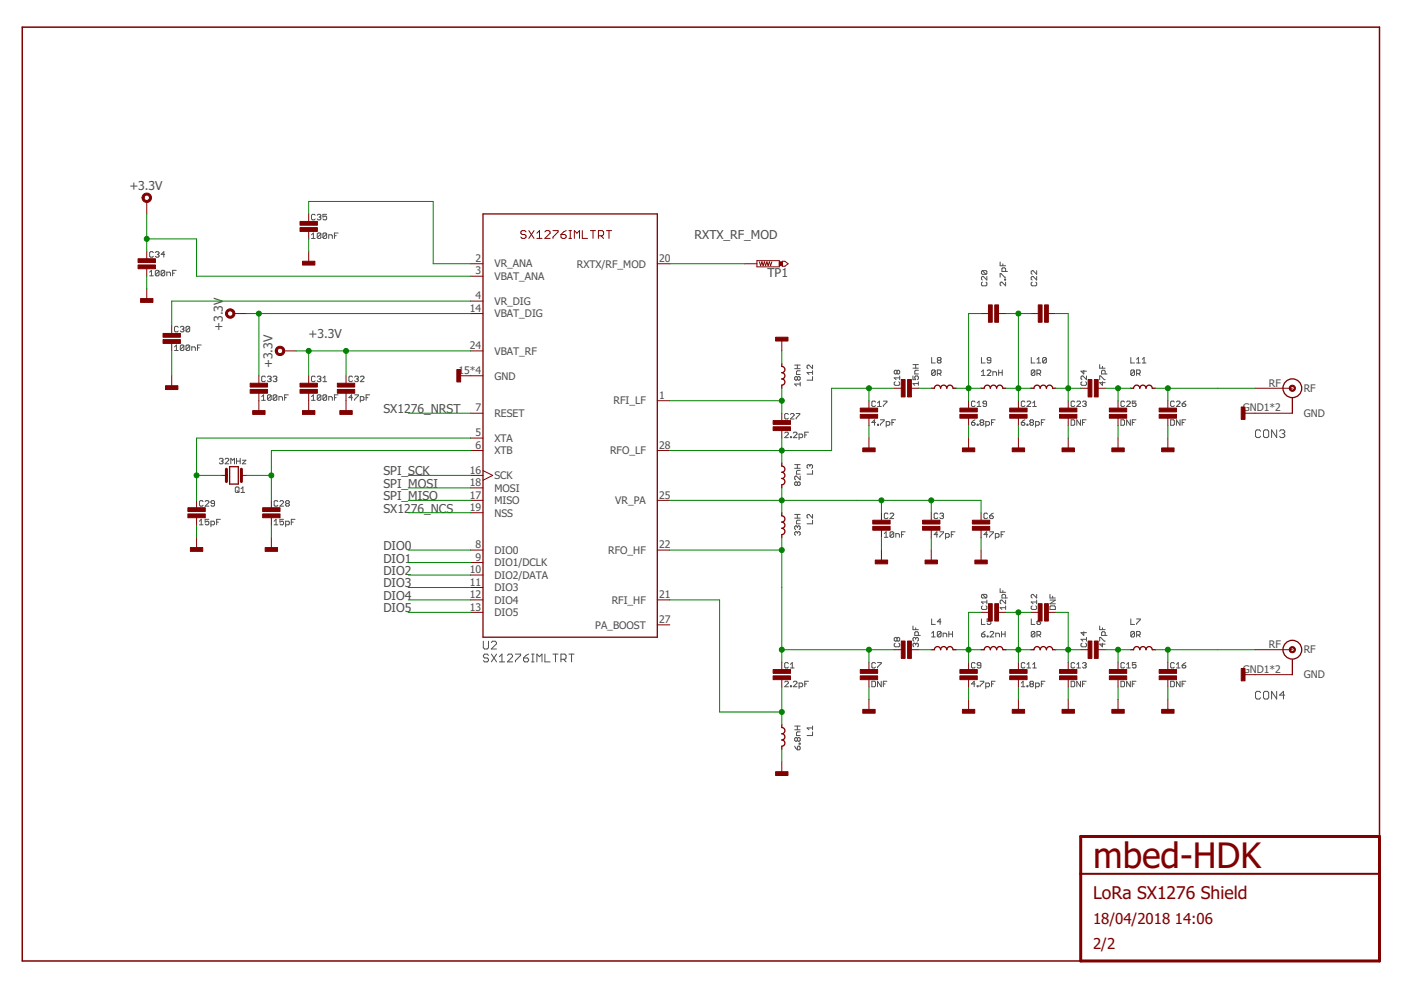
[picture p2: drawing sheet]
<svg xmlns="http://www.w3.org/2000/svg" width="297mm" height="210mm" viewBox="0 0 297 210" stroke-linecap="round" stroke-linejoin="round" font-family="sans-serif">
<g fill="none" stroke="#505050" stroke-width=".21">
<path d="M31.7 57.7l.4-.4v1.2M31.7 58.5h.8M32.5 53.6l-.2-.2h-.4l-.2 .2v.7l.2 .2h.4l.2-.2M32.9 53.6l.2-.2h.4l.2 .2-.2 .3M33.3 53.9h.2M33.5 53.9l.2 .2-.2 .4h-.4l-.2-.2M33.7 57.5v.8l-.2 .2h-.4l-.2-.2M33.7 57.5l-.2-.2h-.4l-.2 .2v.8M33.7 57.5l-.8 .8M34.9 57.5v.8l-.2 .2h-.3l-.2-.2M34.9 57.5l-.2-.2h-.3l-.2 .2v.8M34.9 57.5l-.7 .8"/>
<path d="M34.9 53.9h-.7l.5-.5v1.1M35.4 58.5v-.8h.6l.2 .2v.6M36.6 57.9h.4M37.4 57.3h-.8v1.2M66 49.8l.4-.4v1.2M66 50.6h.8M66.8 45.6l-.2-.2h-.3l-.3 .2v.8l.3 .2h.3l.2-.2M67.3 45.6l.2-.2h.3l.2 .2-.2 .4M67.6 46h.2M67.8 46l.2 .2-.2 .4h-.3l-.2-.2M68 49.6l-.2-.2h-.3l-.2 .2v.8M68 49.6v.8l-.2 .2h-.3l-.2-.2"/>
<path d="M68 49.6l-.7 .8M69.3 45.4h-.8v.6l.4-.2 .4 .2v.4l-.2 .2h-.4l-.2-.2M69.3 49.6l-.2-.2h-.4l-.2 .2v.8M69.3 49.6v.8l-.2 .2h-.4l-.2-.2M69.3 49.6l-.8 .8M69.7 50.6v-.8h.6l.2 .2v.6M70.9 50h.4M71.7 49.4h-.8v1.2M208.3 57.4h.7l.2 .2v.4l-.2 .2M208.3 59.8l-.2 .2v.4l.2 .2h.7l.2-.2v-.4l-.2-.2M208.3 57.4l-.2 .2v.4l.2 .2h.7M208.3 57.4l.7 .8"/>
<path d="M209.2 58.6v.8l-.7-.8-.4 .2v.4l.2 .2M212 55.6v.7h1.2M212 58.8v-.8h.2l.8 .8h.2M212.6 55.9v.4M213 59.2h.2v.2h-.2zM213.2 57.6v-.6l-.2-.2h-.4l-.2 .2v.6h1.2M213.2 59.8v.8l-.8-.8-.4 .2v.4l.2 .2M218.8 59.8l-.2 .2v.4l.2 .2h.8l.2-.2v-.4l-.2-.2M219.8 57.4v.8l-.8-.8-.4 .2v.4l.2 .2M219.8 58.6v.8l-.8-.8-.4 .2v.4l.2 .2M37 73.6l.4-.4v1.1M37 74.3h.8"/>
<path d="M37.8 69.4l-.2-.2h-.4l-.2 .2v.8l.2 .2h.4l.2-.2M38.2 69.4l.2-.2h.4l.2 .2-.2 .4M38.6 69.8h.2M38.8 69.8l.2 .2-.2 .4h-.4l-.2-.2M39 73.3v.8l-.2 .2h-.4l-.2-.2M39 73.3l-.2-.1h-.4l-.2 .1v.8M39 73.3l-.8 .8M40.2 73.3v.8l-.2 .2h-.4l-.2-.2M40.2 73.3l-.2-.1h-.4l-.2 .1v.8M40.2 69.4l-.2-.2h-.4l-.2 .2v.8M40.2 69.4v.8l-.2 .2h-.4l-.2-.2M40.2 73.3l-.8 .8"/>
<path d="M40.2 69.4l-.8 .8M40.7 74.3v-.7h.5l.2 .1v.6M41.9 73.7h.3M42.7 73.2h-.8v1.1M56.3 79.9l-.2-.1h-.4l-.2 .1v.8l.2 .2h.4l.2-.2M56.7 79.9l.2-.1h.4l.2 .1-.2 .4M57.9 79.9l.2-.1h.4l.2 .1-.2 .4M66.8 79.9l-.2-.1h-.3l-.3 .1v.8l.3 .2h.3l.2-.2M67.3 79.9l.2-.1h.3l.2 .1-.2 .4M74.7 79.9l-.2-.1h-.3l-.2 .1v.8l.2 .2h.3l.2-.2M75.2 79.9l.2-.1h.4l.2 .1-.2 .4M76.4 79.9l.2-.1h.4l.2 .1v.2l-.8 .8h.8"/>
<path d="M168.5 78.2h1.2M168.5 77.4h1.2M169.1 77.4v.8M169.7 78.6h-.6l-.2 .2v.6h.8M172.3 79.8v.8h-1.2M172.3 77.4v.8l-.8-.8-.4 .2v.4l.2 .2M172.3 78.6v.8M172.3 79h-1.2l.4 .4M190.2 78.7l-.2-.2-.4 .2v.4l.2 .2 .4-.2M190.2 78.7l.2-.2 .4 .2v.4l-.2 .2-.4-.2M190.2 78.7v.4M190.8 79.7v.8"/>
<path d="M193.6 79.7v.8h.5l-.1-.4 .1-.4h.4l.2 .2v.4l-.2 .2M193.6 78.1h1.1M193.6 77.3h1.1M194.1 77.3v.8M194.7 78.5h-.6l-.1 .2v.6h.7M197.5 75.8v1.2h.8M198.3 78.6l-.2-.2h-.4l-.2 .2v.8M198.3 78.6v.8l-.2 .2h-.4l-.2-.2M198.3 78.6l-.8 .8M198.7 79.2h.6l.2-.2v-.4l-.2-.2h-.6v1.2M198.9 76.4l-.2-.2 .2-.4h.4l.2 .2-.2 .4M198.9 76.4l-.2 .2 .2 .4h.4l.2-.2-.2-.4"/>
<path d="M198.9 76.4h.4M199.1 79.2l.4 .4M208.1 75.8v1.2h.8M208.1 79.6h.8M208.1 78.8l.4-.4v1.2M209.3 78.6l.2-.2h.4l.2 .2v.2l-.8 .8h.8M210.1 76.4h-.6l-.2-.2 .2-.4h.4l.2 .2v.8l-.2 .2h-.4l-.2-.2M210.5 79.6v-.8h.6l.2 .2v.6M211.7 78.4v1.2M211.7 79h.8M212.5 78.4v1.2M218.7 75.8v1.2h.7"/>
<path d="M219.4 78.6l-.2-.2h-.4l-.1 .2v.8M219.4 78.6v.8l-.2 .2h-.4l-.1-.2M219.4 78.6l-.7 .8M219.9 79.2h.5l.2-.2v-.4l-.2-.2h-.5v1.2M219.9 77h.7M219.9 76.2l.3-.4v1.2M220.2 79.2l.4 .4M221.8 76v.8l-.1 .2h-.4l-.2-.2M221.8 76l-.1-.2h-.4l-.2 .2v.8M221.8 76l-.7 .8M229.8 78.5v.8l-.6-.6h1.2M230.4 79.7v.8l-.8-.8-.4 .2v.4l.2 .2"/>
<path d="M233.2 77.3v.8h1.1M233.7 77.7v.4M234.3 79.3v-.6l-.2-.2h-.4l-.1 .2v.6h1.1M239.8 75.8v1.2h.7M240.5 78.6l-.2-.2h-.4l-.1 .2v.8M240.5 78.6v.8l-.2 .2h-.4l-.1-.2M240.5 78.6l-.7 .8M241 79.2h.6l.1-.2v-.4l-.1-.2h-.6v1.2M241 77h.7M241 76.2l.4-.4v1.2M241.4 79.2l.3 .4M242.2 76.2l.4-.4v1.2"/>
<path d="M242.2 77h.8M46.5 97.4l.2-.2h.4l.2 .2-.2 .4M46.9 97.8h.2M47.1 97.8l.2 .2-.2 .3h-.4l-.2-.2M47.7 97.4l.2-.2h.4l.2 .2v.2l-.8 .7h.8M48.9 98.3v-1.1l.4 .4 .4-.4v1.1M50.1 97.8h.8M50.1 97.2v1.1M50.9 97.2v1.1M51.4 97.6h.7l-.7 .7h.7M55.5 84.9h.8M55.5 84.1l.4-.4v1.2"/>
<path d="M57.1 80.3h.2M57.3 80.3l.2 .2-.2 .4h-.4l-.2-.2M57.5 83.9v.8l-.2 .2h-.4l-.2-.2M57.5 83.9l-.2-.2h-.4l-.2 .2v.8M57.5 83.9l-.8 .8M58.3 80.3h.2M58.5 80.3l.2 .2-.2 .4h-.4l-.2-.2M58.7 83.9v.8l-.2 .2h-.4l-.2-.2M58.7 83.9l-.2-.2h-.4l-.2 .2v.8M58.7 83.9l-.8 .8M59.1 84.9v-.8h.6l.2 .2v.6M60.3 84.3h.4"/>
<path d="M61.1 83.7h-.8v1.2M66 84.1l.4-.4v1.2M66 84.9h.8M67.6 80.3h.2M67.8 80.3l.2 .2-.2 .4h-.3l-.2-.2M68 83.9v.8l-.2 .2h-.3l-.2-.2M68 83.9l-.2-.2h-.3l-.2 .2v.8M68 83.9l-.7 .8M68.5 80.9h.8M68.5 80.1l.4-.3v1.1M69.3 83.9v.8l-.2 .2h-.4l-.2-.2M69.3 83.9l-.2-.2h-.4l-.2 .2v.8"/>
<path d="M69.3 83.9l-.8 .8M69.7 84.9v-.8h.6l.2 .2v.6M70.9 84.3h.4M71.7 83.7h-.8v1.2M74.7 84.3h-.7l.5-.6v1.2M75.2 83.7h.8v.2l-.8 .8v.2M75.6 80.3h.2M75.8 80.3l.2 .2-.2 .4h-.4l-.2-.2M76.4 84.9h.6l.2-.2v-.4l-.2-.2h-.6v1.2M77.6 84.3h.4M78.4 83.7h-.8v1.2M166.4 91.8l.2-.2h.3l.3 .2v.2l-.8 .8h.8"/>
<path d="M167.2 87.9l-.3-.2h-.3l-.2 .2v.7l.2 .2h.3l.3-.2M167.6 92.6h.2v.2h-.2zM167.6 87.9l.2-.2h.4l.2 .2v.2l-.8 .7h.8M168.2 91.8l.2-.2h.4l.2 .2v.2l-.8 .8h.8M168.5 99.3h1.2M168.5 98.5h1.2M168.8 87.7h.8l-.8 1.1M169.1 80l.1-.2 .5 .2v.4l-.3 .2-.3-.2M169.1 80v.4M169.1 98.5v.8M169.1 80l-.2-.2-.4 .2v.4l.2 .2 .4-.2M169.4 92.8h.6l.2-.2v-.4l-.2-.2h-.6v1.2"/>
<path d="M169.7 81v.8M169.7 99.7h-.6l-.2 .2v.6h.8M169.7 81.4h-1.2l.4 .4M170.6 92.2h.4M171.4 91.6h-.8v1.2M171.7 98.7l-.2-.2-.4 .2v.4l.2 .2M171.7 98.7l.2-.2 .4 .2v.4l-.2 .2M171.7 98.7v.2M172.3 99.7v.8h-1.2M185.6 85.2l-.2-.2h-.4l-.2 .2v.8l.2 .2h.4l.2-.2M185.6 89.6h-.8l.6-.6v1.2M186.1 90h.2v.2h-.2z"/>
<path d="M186.1 86.2h.7M186.1 85.4l.4-.4v1.2M186.7 89h.8v.2l-.8 .8v.2M187.3 85h.7l-.7 1.2M187.9 90.2h.6l.2-.2v-.4l-.2-.2h-.6v1.2M189.1 89.6h.4M189.8 80.9l-.2 .2v.4l.2 .2h.8l.2-.2v-.4l-.2-.2M189.9 89h-.8v1.2M190.8 80.1h-1.2l.4 .4M194.7 80.9v.8M194.7 81.3h-1.1l.4 .4M206 89.6h.5l.2 .4-.2 .2h-.3l-.2-.2z"/>
<path d="M206.7 89l-.7 .6M206.7 85.2l-.2-.2h-.3l-.2 .2v.8l.2 .2h.3l.2-.2M207.2 90h.2v.2h-.2zM207.2 86.2h.8M207.2 85.4l.4-.4v1.2M208 89.6l-.2-.2 .2-.4h.4l.2 .2-.2 .4M208 89.6l-.2 .2 .2 .4h.4l.2-.2-.2-.4M208 89.6h.4M209 90.2h.6l.2-.2v-.4l-.2-.2h-.6v1.2M209.2 85.6h-.6l-.2-.2 .2-.4h.4l.2 .2v.8l-.2 .2h-.4l-.2-.2M210.2 89.6h.4M211 89h-.8v1.2"/>
<path d="M216.5 89.6h.6l.2 .4-.2 .2h-.4l-.2-.2zM217.3 89l-.8 .6M217.3 85.2l-.2-.2h-.4l-.2 .2v.8l.2 .2h.4l.2-.2M217.7 90h.2v.2h-.2zM217.7 85.2l.2-.2h.4l.2 .2v.2l-.8 .8h.8M218.5 89.6l-.1-.2 .1-.4h.4l.2 .2-.2 .4M218.5 89.6l-.1 .2 .1 .4h.4l.2-.2-.2-.4M218.5 89.6h.4M219 85.4l.4-.4v1.2M219 86.2h.7M219.6 90.2h.6l.1-.2v-.4l-.1-.2h-.6v1.2M220.8 89.6h.4"/>
<path d="M221.6 89h-.8v1.2M227.1 89h.6l.2 .2v.8l-.2 .2h-.6zM227.9 85.2l-.2-.2h-.4l-.2 .2v.8l.2 .2h.4l.2-.2M228.3 85.2l.2-.2h.4l.2 .2v.2l-.8 .8h.8M229.1 89v1.2l-.8-1.2v1.2M229.4 80.9l-.2 .2v.4l.2 .2h.8l.2-.2v-.4l-.2-.2M229.5 89.6h.4M229.5 85.2l.2-.2h.4l.2 .2-.2 .4M229.9 85.6h.2M230.1 85.6l.2 .2-.2 .4h-.4l-.2-.2M230.3 89h-.8v1.2M233.2 80.5v-.8h.2l.7 .8h.2"/>
<path d="M233.7 80.9v.8l-.5-.6h1.1M237.7 89h.5l.2 .2v.8l-.2 .2h-.5zM238.4 85.2l-.2-.2h-.4l-.1 .2v.8l.1 .2h.4l.2-.2M238.9 85.2l.2-.2h.3l.2 .2v.2l-.7 .8h.7M239.6 89v1.2l-.7-1.2v1.2M240.1 89.6h.4M240.9 85h-.8v.6l.4-.2 .4 .2v.4l-.2 .2h-.4l-.2-.2M240.9 89h-.8v1.2M248.2 89h.6l.2 .2v.8l-.2 .2h-.6zM249 85.2l-.2-.2h-.4l-.2 .2v.8l.2 .2h.4l.2-.2M249.4 85.2l.2-.2h.4l.2 .2v.2l-.8 .8h.8M250.2 89v1.2l-.8-1.2v1.2"/>
<path d="M250.6 85.6h.6l.2 .4-.2 .2h-.4l-.2-.2zM250.6 89.6h.4M251.4 89h-.8v1.2M251.4 85l-.8 .6M267.3 91.4l-.3-.3h-.5l-.3 .3v1.1l.3 .3h.5l.3-.3M268.2 91.1h.5l.3 .3v1.1l-.3 .3h-.5l-.3-.3v-1.1zM270.7 91.1v1.7l-1.1-1.7v1.7M271.3 91.4l.3-.3h.5l.3 .3v.3l-.3 .2M271.8 91.9h.3M272.1 91.9l.3 .3v.3l-.3 .3h-.5l-.3-.3M42.3 111.3h.8M42.3 110.5l.4-.4v1.2"/>
<path d="M43.1 106.3l-.2-.1h-.4l-.2 .1v.8l.2 .2h.4l.2-.2M43.5 106.3l.2-.1h.4l.2 .1v.3l-.8 .7h.8M44.3 110.1h-.8v.6l.4-.2 .4 .2v.4l-.2 .2h-.4l-.2-.2M44.7 111.3h.6l.2-.2v-.4l-.2-.2h-.6v1.2M45.5 106.7h-.6l-.2-.1 .2-.4h.4l.2 .1v.8l-.2 .2h-.4l-.2-.2M45.9 110.7h.4M46.7 110.1h-.8v1.2M50.1 103.3h.4l.2 .1v.8l-.2 .2h-.4l-.2-.2v-.8zM50.3 104l.4 .4M51.1 104.4h.8M51.1 103.6l.4-.3v1.1M58.1 110.5l.4-.4v1.2"/>
<path d="M58.1 111.3h.8M58.9 106.3l-.2-.1h-.4l-.2 .1v.8l.2 .2h.4l.2-.2M59.4 106.3l.1-.1h.4l.2 .1v.3l-.7 .7h.7M60.1 110.1h-.7v.6l.3-.2 .4 .2v.4l-.2 .2h-.4l-.1-.2M60.6 111.3h.6l.1-.2v-.4l-.1-.2h-.6v1.2M60.7 106.7l-.1-.1 .1-.4h.5l.1 .1-.1 .4M60.7 106.7l-.1 .2 .1 .4h.5l.1-.2-.1-.4M60.7 106.7h.5M61.8 110.7h.4M62.5 110.1h-.7v1.2M168.5 109.9h1.2M168.5 109.1h1.2"/>
<path d="M169.1 102.4l.1-.2 .5 .2v.3l-.3 .2-.3-.2M169.1 111.7l.1-.2 .5 .2v.4l-.3 .2M169.1 112.9l.1-.2 .5 .2v.4l-.3 .2M169.1 102.4v.3M169.1 109.1v.8M169.1 111.7v.2M169.1 112.9v.2M169.1 102.4l-.2-.2-.4 .2v.3l.2 .2 .4-.2M169.1 111.7l-.2-.2-.4 .2v.4l.2 .2M169.1 112.9l-.2-.2-.4 .2v.4l.2 .2M169.7 100.9v.8l-.8-.8-.4 .2v.4l.2 .2M169.7 110.3h-.6l-.2 .2v.6h.8"/>
<path d="M172.3 110.3v.8h-1.2M172.3 109.1v.8l-.8-.8-.4 .2v.4l.2 .2M187.5 113.1l.4-.3v1.1M187.5 113.9h.8M188.3 109l-.2-.2h-.4l-.2 .2v.8l.2 .2h.4l.2-.2M188.7 109l.2-.2h.4l.2 .2v.2l-.8 .8h.8M189.5 112.9l-.2-.1h-.4l-.2 .1v.8M189.5 112.9v.8l-.2 .2h-.4l-.2-.2M189.5 112.9l-.8 .8M189.9 113.9v-.8h.6l.2 .2v.6M191.1 113.3h.4M191.9 112.8h-.8v1.1"/>
<path d="M198.8 113.3h-.7l.5-.5v1.1M198.8 109l-.2-.2h-.4l-.1 .2v.8l.1 .2h.4l.2-.2M199.3 112.8h.7v.1l-.7 .8v.2M199.3 109l.2-.2h.4l.1 .2-.1 .4M199.6 109.4h.3M199.9 109.4l.1 .2-.1 .4h-.4l-.2-.2M200.5 113.9h.6l.2-.2v-.4l-.2-.2h-.6v1.2M201.7 113.3h.4M202.5 112.8h-.8v1.1M209.4 113.3h-.8l.6-.5v1.1M209.4 109l-.2-.2h-.4l-.2 .2v.8l.2 .2h.4l.2-.2M209.8 112.8h.8v.1l-.8 .8v.2"/>
<path d="M209.8 109.4h.6l.2 .4-.2 .2h-.4l-.2-.2zM210.6 108.8l-.8 .6M211 113.9h.6l.2-.2v-.4l-.2-.2h-.6v1.2M212.3 113.3h.3M213 112.8h-.7v1.1M102.5 136v1.3l.2 .3h.6l.3-.3v-1.3M103.6 139l-.3-.3h-.5l-.3 .3v.2l.3 .3h.5l.3 .3v.3l-.3 .2h-.5l-.3-.2M104.2 136.2l.2-.2h.6l.3 .2v.3l-1.1 1.1h1.1M104.2 138.7l1.1 1.6M105.3 138.7l-1.1 1.6M105.9 139.2l.5-.5v1.6M107.6 139l.3-.3h.5l.3 .3v.2l-1.1 1.1h1.1"/>
<path d="M109.3 138.7h1.1v.3l-1.1 1.1v.2M111 139.5h.8l.3 .3v.3l-.3 .2h-.5l-.3-.2zM112.1 138.7l-.6 .3-.5 .5M112.7 138.7h.5M113 138.7v1.6M115.5 138.7v1.6h1.1M117.2 138.7h1.1M117.8 138.7v1.6M118.9 139.8h.9l.2-.3v-.5l-.2-.3h-.9v1.6M119.5 139.8l.5 .5M120.6 138.7h1.1M121.2 138.7v1.6"/>
<path d="M189.8 136.4l-.2 .2v.3l.2 .2h.8l.2-.2v-.3l-.2-.2M190.2 135.4l-.2-.3-.4 .3v.3l.2 .2 .4-.2M190.2 135.4l.2-.3 .4 .3v.3l-.2 .2-.4-.2M190.2 135.4v.3M193.6 132.7v.8h1.1M194.1 136.6l-.1-.2-.4 .2v.3l.2 .2M194.1 135.4l-.1-.3-.4 .3v.3l.2 .2M194.1 136.6l.2-.2 .4 .2v.3l-.2 .2M194.1 133.1v.4M194.1 135.4v.2M194.1 136.6v.2M194.1 135.4l.2-.3 .4 .3v.3l-.2 .2"/>
<path d="M194.7 134.7v-.6l-.2-.2h-.4l-.1 .2v.6h1.1M197.5 134.3l.4-.4v1.1M197.5 135h.8M197.5 131.2v1.2h.8M199.5 134.1v.8l-.2 .1h-.4l-.2-.1M199.5 134.1l-.2-.2h-.4l-.2 .2v.8M199.5 134.1l-.8 .8M199.5 131.8h-.8l.6-.6v1.2M200 135v-.7h.5l.2 .2v.5M201.2 133.9v1.1M201.2 134.5h.8M202 133.9v1.1"/>
<path d="M208.1 134.5h.6l.2 .4-.2 .1h-.4l-.2-.1zM208.1 131.2v1.2h.8M208.3 126h.7l.2 .2v.4l-.2 .2M208.3 128.5l-.2 .2v.3l.2 .2h.7l.2-.2v-.3l-.2-.2M208.3 126l-.2 .2v.4l.2 .2h.7M208.3 126l.7 .8M208.9 133.9l-.8 .6M209.2 127.2v.8M209.2 127.6h-1.1l.4 .4M209.3 134.9h.2v.1h-.2zM209.9 134.1l.2-.2h.4l.2 .2v.2l-.8 .7h.8M210.1 131.2h-.8v.6l.4-.2 .4 .2v.4l-.2 .2h-.4l-.2-.2"/>
<path d="M211.1 135v-.7h.6l.2 .2v.5M212 124.8v.8h1.2M212.3 134.5h.8M212.3 133.9v1.1M212.6 125.2v.4M213.1 133.9v1.1M213.2 128.8h-1.2l.4 .4M213.2 126.8v-.6l-.2-.2h-.4l-.2 .2v.6h1.2M213.2 127.2v.8l-.8-.8-.4 .2v.4l.2 .2M213.2 128.5v.7M218.7 131.2v1.2h.7M218.8 128.5l-.2 .2v.3l.2 .2h.8l.2-.2v-.3l-.2-.2"/>
<path d="M219.4 134.1v.8l-.2 .1h-.4l-.1-.1M219.4 134.1l-.2-.2h-.4l-.1 .2v.8M219.4 134.1l-.7 .8M219.8 126v.8l-.8-.8-.4 .2v.4l.2 .2M219.8 127.6h-1.2l.4 .4M219.8 127.2v.8M219.9 134.6h.5l.2-.1v-.4l-.2-.2h-.5v1.1M219.9 131.8h.5l.2 .4-.2 .2h-.4l-.1-.2zM220.2 134.6l.4 .4M220.6 131.2l-.7 .6M222.6 127.2h1.2l-1.2 .8h1.2M222.6 126v.8h1.2"/>
<path d="M222.6 128.7l.2-.2h.8l.2 .2v.5h-1.2zM223.2 126.4v.4M229.4 136.4l-.2 .2v.3l.2 .2h.8l.2-.2v-.3l-.2-.2M229.8 133.9v.8l-.6-.6h1.2M230.4 135.1v.8M230.4 135.6h-1.2l.4 .3M233.2 135.9v-.8h.2l.7 .8h.2M233.2 132.7v.8h1.1M233.7 136.4v.7l-.5-.5h1.1M233.7 133.1v.4M234.3 134.7v-.6l-.2-.2h-.4l-.1 .2v.6h1.1M239.8 131.2v1.2h.7"/>
<path d="M240.5 134.1v.8l-.2 .1h-.4l-.1-.1M240.5 134.1l-.2-.2h-.4l-.1 .2v.8M240.5 134.1l-.7 .8M241 134.6h.6l.1-.1v-.4l-.1-.2h-.6v1.1M241 131.2h.7l-.7 1.2M241.4 134.6l.3 .4M105.9 140.3h1.1M112.7 140.3h.5M113.8 140.3v-1.6l.6 .5 .5-.5v1.6M166.4 144.6l.2-.2h.3l.3 .2v.2l-.8 .8h.8M167.2 140.7l-.3-.2h-.3l-.2 .2v.7l.2 .2h.3l.3-.2M167.6 145.4h.2v.2h-.2z"/>
<path d="M167.6 141.6h.8M167.6 140.9l.4-.4v1.1M168.2 144.6l.2-.2h.4l.2 .2v.2l-.8 .8h.8M168.5 158.2l.6 .8M168.5 154.7h1.2M168.5 153.9h1.2M169.1 156.6l.1-.2 .5 .2v.4l-.3 .2-.3-.2M169.1 153.9v.8M169.1 156.6v.4M169.1 156.6l-.2-.2-.4 .2v.4l.2 .2 .4-.2M169.2 158.2l.5 .2v.4l-.3 .2h-.3v-.6zM169.4 145.6h.6l.2-.2v-.4l-.2-.2h-.6v1.2"/>
<path d="M169.4 157.6h.3v.2h-.3zM169.7 155.2h-.6l-.2 .2v.6h.8M170.6 145h.4M171.4 144.4h-.8v1.2M172.3 155.2v.8h-1.2M172.3 153.9v.8M172.3 154.3h-1.2l.4 .4M184.8 144.4h.6l.2 .2v.8l-.2 .2h-.6zM185.6 140.7l-.2-.2h-.4l-.2 .2v.7l.2 .2h.4l.2-.2M186.1 140.5h.7v.2l-.7 .7v.2M186.8 144.4v1.2l-.7-1.2v1.2M187.3 145h.4"/>
<path d="M188 144.4h-.7v1.2M206.7 145h-.7l.5-.6v1.2M206.7 140.7l-.2-.2h-.3l-.2 .2v.7l.2 .2h.3l.2-.2M207.2 145.4h.2v.2h-.2zM207.8 144.4h.8v.2l-.8 .8v.2M208 141.1h-.6l-.2-.2 .2-.4h.4l.2 .2v.7l-.2 .2h-.4l-.2-.2M209 145.6h.6l.2-.2v-.4l-.2-.2h-.6v1.2M210.2 145h.4M211 144.4h-.8v1.2M216.5 145.6h.8M216.5 144.8l.4-.4v1.2M217.3 140.7l-.2-.2h-.4l-.2 .2v.7l.2 .2h.4l.2-.2"/>
<path d="M217.7 145.4h.2v.2h-.2zM217.7 141.6h.8M217.7 140.9l.4-.4v1.1M218.5 145l-.1 .2 .1 .4h.4l.2-.2-.2-.4M218.5 145l-.1-.2 .1-.4h.4l.2 .2-.2 .4M218.5 145h.4M219 141.6h.7M219 140.9l.4-.4v1.1M219.6 145.6h.6l.1-.2v-.4l-.1-.2h-.6v1.2M220.8 145h.4M221.6 144.4h-.8v1.2M227.1 144.4h.6l.2 .2v.8l-.2 .2h-.6z"/>
<path d="M227.9 140.7l-.2-.2h-.4l-.2 .2v.7l.2 .2h.4l.2-.2M228.3 141.6h.8M228.3 140.9l.4-.4v1.1M229.1 144.4v1.2l-.8-1.2v1.2M229.5 145h.4M229.5 140.7l.2-.2h.4l.2 .2-.2 .4M229.9 141.1h.2M230.1 141.1l.2 .1-.2 .4h-.4l-.2-.2M230.3 144.4h-.8v1.2M237.7 144.4h.5l.2 .2v.8l-.2 .2h-.5zM238.4 140.7l-.2-.2h-.4l-.1 .2v.7l.1 .2h.4l.2-.2M238.9 141.6h.7"/>
<path d="M238.9 140.9l.3-.4v1.1M239.6 144.4v1.2l-.7-1.2v1.2M240.1 145h.4M240.9 144.4h-.8v1.2M240.9 140.5h-.8v.6l.4-.2 .4 .2v.3l-.2 .2h-.4l-.2-.2M248.2 144.4h.6l.2 .2v.8l-.2 .2h-.6zM249 140.7l-.2-.2h-.4l-.2 .2v.7l.2 .2h.4l.2-.2M249.4 141.6h.8M249.4 140.9l.4-.4v1.1M250.2 144.4v1.2l-.8-1.2v1.2M250.6 145h.4M250.6 141.1h.6l.2 .3-.2 .2h-.4l-.2-.2z"/>
<path d="M251.4 144.4h-.8v1.2M251.4 140.5l-.8 .6M267.3 146.9l-.3-.3h-.5l-.3 .3v1l.3 .3h.5l.3-.3M267.9 146.9l.3-.3h.5l.3 .3v1l-.3 .3h-.5l-.3-.3zM270.7 146.6v1.6l-1.1-1.6v1.6M272.4 147.4h-1.1l.8-.8v1.6"/>
</g>
<path d="M292.5 177.4v-171.6h-287.8v198h224.4" fill="none" stroke="#800000" stroke-width=".32"/>
<path d="M48 99.5v2.6M51.2 99.5v2.6M229.1 177.4h63.4v26.4h-63.4z" fill="none" stroke="#800000" stroke-width=".63"/>
<path d="M229.1 185.3h63.4" fill="none" stroke="#800000" stroke-width=".42"/>
<g fill="none" stroke="#800000" stroke-width=".28">
<path d="M102.4 45.4h37v89.7h-37zM165.8 77v.7a.66 .66 0 0 1 .6 .7 .66 .66 0 0 1-.6 .6 .67 .67 0 0 1 .6 .7 .67 .67 0 0 1-.6 .6 .66 .66 0 0 1 .6 .7 .66 .66 0 0 1-.6 .7v.6M48.7 99h1.8v3.6h-1.8zM165.8 98.1v.7a.66 .66 0 0 1 .6 .7 .66 .66 0 0 1-.6 .6 .66 .66 0 0 1 .6 .7 .66 .66 0 0 1-.6 .7 .67 .67 0 0 1 .6 .6 .67 .67 0 0 1-.6 .7v.6M197.4 82.3h.7a.67 .67 0 0 1 .7-.6 .67 .67 0 0 1 .6 .6 .66 .66 0 0 1 .7-.6 .66 .66 0 0 1 .6 .6 .66 .66 0 0 1 .7-.6 .66 .66 0 0 1 .7 .6h.6M208 82.3h.7a.66 .66 0 0 1 .6-.6 .66 .66 0 0 1 .7 .6 .67 .67 0 0 1 .6-.6 .67 .67 0 0 1 .7 .6 .66 .66 0 0 1 .7-.6 .66 .66 0 0 1 .6 .6h.7M218.6 82.3h.6a.66 .66 0 0 1 .7-.6 .66 .66 0 0 1 .6 .6 .67 .67 0 0 1 .7-.6 .67 .67 0 0 1 .7 .6 .66 .66 0 0 1 .6-.6 .66 .66 0 0 1 .7 .6h.6M239.7 82.3h.6a.66 .66 0 0 1 .7-.6 .66 .66 0 0 1 .7 .6 .66 .66 0 0 1 .6-.6 .66 .66 0 0 1 .7 .6 .67 .67 0 0 1 .6-.6 .67 .67 0 0 1 .7 .6h.7M274 84.4v3.2M165.8 108.7v.7a.67 .67 0 0 1 .6 .6 .67 .67 0 0 1-.6 .7 .66 .66 0 0 1 .6 .7 .66 .66 0 0 1-.6 .6 .67 .67 0 0 1 .6 .7 .67 .67 0 0 1-.6 .6v.7M197.4 137.8h.7a.67 .67 0 0 1 .7-.7 .67 .67 0 0 1 .6 .7 .66 .66 0 0 1 .7-.7 .66 .66 0 0 1 .6 .7 .66 .66 0 0 1 .7-.7 .66 .66 0 0 1 .7 .7h.6M208 137.8h.7a.66 .66 0 0 1 .6-.7 .66 .66 0 0 1 .7 .7 .67 .67 0 0 1 .6-.7 .67 .67 0 0 1 .7 .7 .66 .66 0 0 1 .7-.7 .66 .66 0 0 1 .6 .7h.7"/>
<path d="M218.6 137.8h.6a.66 .66 0 0 1 .7-.7 .66 .66 0 0 1 .6 .7 .67 .67 0 0 1 .7-.7 .67 .67 0 0 1 .7 .7 .66 .66 0 0 1 .6-.7 .66 .66 0 0 1 .7 .7h.6M239.7 137.8h.6a.66 .66 0 0 1 .7-.7 .66 .66 0 0 1 .7 .7 .66 .66 0 0 1 .6-.7 .66 .66 0 0 1 .7 .7 .67 .67 0 0 1 .6-.7 .67 .67 0 0 1 .7 .7h.7M274 139.9v3.1M165.8 153.6v.7a.66 .66 0 0 1 .6 .6 .66 .66 0 0 1-.6 .7 .66 .66 0 0 1 .6 .6 .66 .66 0 0 1-.6 .7 .67 .67 0 0 1 .6 .7 .67 .67 0 0 1-.6 .6v.7"/>
<circle cx="274" cy="82.3" r="1.99"/>
<circle cx="274" cy="137.8" r="1.99"/>
</g>
<g fill="none" stroke="#800000" stroke-width=".21">
<path d="M31.1 42.7v2.7M31.1 53.3v1.6M31.1 57v1.6M65.4 45.4v1.5M65.4 49.1v1.6M65.4 53.3v2.6M99.8 58.6h2.6M99.8 55.9h2.6M111.5 49.2l-.2-.3h-.6l-.3 .3v.2l.3 .3h.6l.2 .3v.3l-.2 .2h-.6l-.3-.2M112.1 48.9l1.1 1.6M113.2 48.9l-1.1 1.6M113.8 50.5h1.1"/>
<path d="M113.8 49.4l.6-.5v1.6M115.5 49.2l.3-.3h.6l.2 .3v.2l-1.1 1.1h1.1M117.2 48.9h1.1v.3l-1.1 1.1v.2M118.9 49.7h.9l.2 .3v.3l-.2 .2h-.6l-.3-.2zM120 48.9l-.5 .3-.6 .5M120.6 48.9h.6M120.6 50.5h.6M120.9 48.9v1.6M121.8 50.5v-1.6l.5 .5 .6-.5v1.6M123.5 48.9v1.6h1.1M125.2 48.9h1.1M125.7 48.9v1.6"/>
<path d="M126.9 50h.8l.3-.3v-.5l-.3-.3h-.8v1.6M127.4 50l.6 .5M128.6 48.9h1.1M129.1 48.9v1.6M139.4 55.9h2.6M157.8 55.9h2.7M160.5 55.3h4.7v1.3h-4.7zM161 55.5l.3 .8 .2-.8 .3 .8 .3-.8 .2 .8 .3-.8 .3 .8 .2-.8 .3 .8 .2-.8M165.9 55.4h.5l.7 .5-.7 .6h-.5zM31.1 61.2v2.6M36.4 69.1v1.6M36.4 72.8v1.6"/>
<path d="M36.4 79.7v2.6M49.6 66.5h2.6M54.9 79.7v1.6M60.2 74.4h2.6M65.4 79.7v1.6M73.4 79.7v1.6M97.1 79.7h5.3M99.8 63.8h2.6M99.8 66.5h2.6M99.8 74.4h2.6M165.8 71.8v2.6M208 66.5h1.6"/>
<path d="M211.7 66.5h1.6M218.6 66.5h1.6M222.2 66.5h1.6M54.9 83.4v4.2M65.4 83.4v4.2M73.4 83.4v4.2M99.8 92.9h2.6M99.8 95.5h2.6M99.8 87.6h2.6M102.4 99.8l2.1 1-2.1 1M139.4 95.5h2.6M139.4 85h2.6"/>
<path d="M165.8 87.6v1.6M165.8 91.3v1.6M184.2 85v1.6M184.2 88.6v1.6M184.2 92.9v2.6M189.5 82.3h1.6M193.2 82.3h1.6M205.4 85v1.6M205.4 88.6v1.6M205.4 92.9v2.6M215.9 85v1.6M215.9 88.6v1.6"/>
<path d="M215.9 92.9v2.6M226.5 85v1.6M226.5 88.6v1.6M226.5 92.9v2.6M229.1 82.3h1.6M232.8 82.3h1.6M237 85v1.6M237 88.6v1.6M237 92.9v2.6M247.6 85v1.6M247.6 88.6v1.6M247.6 92.9v2.6"/>
<path d="M263.4 87.6h10.6M266.1 82.3h7.9M41.7 106.1v1.6M41.7 109.8v1.6M41.7 114v2.6M47 100.8h1M51.2 100.8h1M57.5 106.1v1.6M57.5 109.8v1.6M57.5 114v2.6M99.8 116.6h2.6M99.8 119.3h2.6"/>
<path d="M99.8 100.8h2.6M99.8 106.1h2.6M99.8 103.4h2.6M99.8 108.7h2.6M139.4 116.6h2.6M139.4 106.1h2.6M186.9 108.7v1.6M186.9 112.4v1.6M186.9 116.6v2.7M197.4 108.7v1.6M197.4 112.4v1.6M197.4 116.6v2.7"/>
<path d="M208 108.7v1.6M208 112.4v1.6M208 116.6v2.7M99.8 121.9h2.6M99.8 124.6h2.6M99.8 127.2h2.6M99.8 129.8h2.6M139.4 127.2h2.6M139.4 132.5h2.6M189.5 137.8h1.6M193.2 137.8h1.6M208 129.8h1.6"/>
<path d="M211.7 129.8h1.6M218.6 129.8h1.6M222.2 129.8h1.6M229.1 137.8h1.6M232.8 137.8h1.6M266.1 137.8h7.9M165.8 140.4v1.6M165.8 144.1v1.6M184.2 140.4v1.6M184.2 144.1v1.6M184.2 148.3v2.7M205.4 140.4v1.6"/>
<path d="M205.4 144.1v1.6M205.4 148.3v2.7M215.9 140.4v1.6M215.9 144.1v1.6M215.9 148.3v2.7M226.5 140.4v1.6M226.5 144.1v1.6M226.5 148.3v2.7M237 140.4v1.6M237 144.1v1.6M237 148.3v2.7M247.6 140.4v1.6"/>
<path d="M247.6 144.1v1.6M247.6 148.3v2.7M263.4 143h10.6M165.8 161.5v2.6"/>
</g>
<g fill="#800000" stroke="#800000" stroke-width=".21">
<path d="M163.9 142h3.7v.8h-3.7z"/>
<path d="M163.9 143.3h3.7v.8h-3.7z"/>
<path d="M164.4 163.6h2.7v.8h-2.7z"/>
<path d="M185 110.3h3.7v.8h-3.7z"/>
<path d="M185 111.6h3.7v.8h-3.7z"/>
<path d="M195.6 110.3h3.7v.8h-3.7z"/>
<path d="M195.6 111.6h3.7v.8h-3.7z"/>
<path d="M206.2 110.3h3.6v.8h-3.6z"/>
<path d="M206.2 111.6h3.6v.8h-3.6z"/>
<path d="M196.1 118.7h2.7v.8h-2.7z"/>
<path d="M206.7 118.7h2.6v.8h-2.6z"/>
<path d="M185.6 118.7h2.6v.8h-2.6z"/>
<path d="M182.4 142h3.7v.8h-3.7z"/>
<path d="M182.4 143.3h3.7v.8h-3.7z"/>
<path d="M191.1 135.9h.8v3.7h-.8z"/>
<path d="M192.4 135.9h.8v3.7h-.8z"/>
<path d="M203.5 142h3.7v.8h-3.7z"/>
<path d="M203.5 143.3h3.7v.8h-3.7z"/>
<path d="M209.6 128h.8v3.7h-.8z"/>
<path d="M210.9 128h.8v3.7h-.8z"/>
<path d="M214.1 142h3.7v.8h-3.7z"/>
<path d="M214.1 143.3h3.7v.8h-3.7z"/>
<path d="M220.1 128h.8v3.7h-.8z"/>
<path d="M221.5 128h.8v3.7h-.8z"/>
<path d="M224.6 142h3.7v.8h-3.7z"/>
<path d="M224.6 143.3h3.7v.8h-3.7z"/>
<path d="M230.7 135.9h.8v3.7h-.8z"/>
<path d="M232 135.9h.8v3.7h-.8z"/>
<path d="M235.2 142h3.7v.8h-3.7z"/>
<path d="M235.2 143.3h3.7v.8h-3.7z"/>
<path d="M245.8 142h3.6v.8h-3.6z"/>
<path d="M245.8 143.3h3.6v.8h-3.6z"/>
<path d="M182.9 150.4h2.6v.8h-2.6z"/>
<path d="M204 150.4h2.7v.8h-2.7z"/>
<path d="M214.6 150.4h2.6v.8h-2.6z"/>
<path d="M225.2 150.4h2.6v.8h-2.6z"/>
<path d="M235.7 150.4h2.7v.8h-2.7z"/>
<path d="M246.3 150.4h2.6v.8h-2.6z"/>
<path d="M182.4 86.5h3.7v.8h-3.7z"/>
<path d="M182.4 87.9h3.7v.8h-3.7z"/>
<path d="M191.1 80.5h.8v3.7h-.8z"/>
<path d="M192.4 80.5h.8v3.7h-.8z"/>
<path d="M203.5 86.5h3.7v.8h-3.7z"/>
<path d="M203.5 87.9h3.7v.8h-3.7z"/>
<path d="M209.6 64.6h.8v3.7h-.8z"/>
<path d="M210.9 64.6h.8v3.7h-.8z"/>
<path d="M214.1 86.5h3.7v.8h-3.7z"/>
<path d="M214.1 87.9h3.7v.8h-3.7z"/>
<path d="M220.1 64.6h.8v3.7h-.8z"/>
<path d="M221.5 64.6h.8v3.7h-.8z"/>
<path d="M224.6 86.5h3.7v.8h-3.7z"/>
<path d="M224.6 87.9h3.7v.8h-3.7z"/>
<path d="M230.7 80.5h.8v3.7h-.8z"/>
<path d="M232 80.5h.8v3.7h-.8z"/>
<path d="M235.2 86.5h3.7v.8h-3.7z"/>
<path d="M235.2 87.9h3.7v.8h-3.7z"/>
<path d="M245.8 86.5h3.6v.8h-3.6z"/>
<path d="M245.8 87.9h3.6v.8h-3.6z"/>
<path d="M182.9 95h2.6v.8h-2.6z"/>
<path d="M204 95h2.7v.8h-2.7z"/>
<path d="M214.6 95h2.6v.8h-2.6z"/>
<path d="M225.2 95h2.6v.8h-2.6z"/>
<path d="M235.7 95h2.7v.8h-2.7z"/>
<path d="M246.3 95h2.6v.8h-2.6z"/>
<path d="M163.9 89.2h3.7v.8h-3.7z"/>
<path d="M163.9 90.5h3.7v.8h-3.7z"/>
<path d="M164.4 71.5h2.7v.8h-2.7z"/>
<path d="M55.7 107.7h3.7v.8h-3.7z"/>
<path d="M55.7 109h3.7v.8h-3.7z"/>
<path d="M39.8 107.7h3.7v.8h-3.7z"/>
<path d="M39.8 109h3.7v.8h-3.7z"/>
<path d="M56.2 116.1h2.6v.8h-2.6z"/>
<path d="M40.4 116.1h2.6v.8h-2.6z"/>
<path d="M34.6 70.7h3.6v.8h-3.6z"/>
<path d="M34.6 72h3.6v.8h-3.6z"/>
<path d="M35.1 81.8h2.6v.8h-2.6z"/>
<path d="M96.9 78.4h.8v2.6h-.8z"/>
<path d="M63.6 81.3h3.7v.8h-3.7z"/>
<path d="M63.6 82.6h3.7v.8h-3.7z"/>
<path d="M71.5 81.3h3.7v.8h-3.7z"/>
<path d="M71.5 82.6h3.7v.8h-3.7z"/>
<path d="M64.1 87.1h2.7v.8h-2.7z"/>
<path d="M72.1 87.1h2.6v.8h-2.6z"/>
<path d="M53 81.3h3.7v.8h-3.7z"/>
<path d="M53 82.6h3.7v.8h-3.7z"/>
<path d="M53.6 87.1h2.6v.8h-2.6z"/>
<path d="M29.3 54.9h3.7v.8h-3.7z"/>
<path d="M29.3 56.2h3.7v.8h-3.7z"/>
<path d="M29.8 63.3h2.6v.8h-2.6z"/>
<path d="M63.6 46.9h3.7v.9h-3.7z"/>
<path d="M63.6 48.3h3.7v.8h-3.7z"/>
<path d="M64.1 55.4h2.7v.8h-2.7z"/>
<path d="M165.2 55.5h.7v.8h-.7z"/>
<path d="M263.2 86.3h.8v2.6h-.8z"/>
<path d="M263.2 141.7h.8v2.7h-.8z"/>
</g>
<g fill="#800000" stroke="#800000" stroke-width=".21">
<path d="M30.3 41.3a1 1 0 0 1 1.6 0 1 1 0 0 1-.5 1.6 1 1 0 0 1-1.3-1h.4a.58 .58 0 0 1 .9-.5 .58 .58 0 0 1 .1 1 .58 .58 0 0 1-.9-.3l-.1-.2h-.4z" fill-rule="evenodd"/>
<path d="M48 65.9a1 1 0 0 1 1.6 0 1 1 0 0 1-.5 1.5 1 1 0 0 1-1.3-.9h.4a.58 .58 0 0 1 .8-.6 .58 .58 0 0 1 .2 .9 .58 .58 0 0 1-.9-.1l-.1-.2h-.4z" fill-rule="evenodd"/>
<path d="M58.5 73.8a1.01 1.01 0 0 1 1.7 0 1.01 1.01 0 0 1-.5 1.6 1.01 1.01 0 0 1-1.3-1h.4a.58 .58 0 0 1 .7-.6 .58 .58 0 0 1 .3 .9 .58 .58 0 0 1-1-.1v-.2h-.4z" fill-rule="evenodd"/>
<path d="M273.5 81.9a.66 .66 0 0 1 1.1 .1 .66 .66 0 0 1-.4 1 .66 .66 0 0 1-.9-.7h.3a.39 .39 0 0 1 .5-.4 .39 .39 0 0 1 .2 .6 .39 .39 0 0 1-.7 0v-.2h-.3z" fill-rule="evenodd"/>
<path d="M273.5 137.3a.66 .66 0 0 1 1.1 .1 .66 .66 0 0 1-.4 1 .66 .66 0 0 1-.9-.6h.3a.39 .39 0 0 1 .5-.5 .39 .39 0 0 1 .2 .7 .39 .39 0 0 1-.7-.1v-.1h-.3z" fill-rule="evenodd"/>
</g>
<g fill="none" stroke="#008000" stroke-width=".21">
<path d="M31.1 50.7h10.6v7.9h58.1M31.1 45.4v7.9M31.1 58.6v2.6M65.4 45.4v-2.7h26.4v13.2h8M65.4 50.7v2.6M142 55.9h15.8M36.4 74.4v5.3M52.2 66.5h47.6M54.9 66.5v13.2M62.8 74.4h37M65.4 74.4v5.3M73.4 74.4v5.3"/>
<path d="M99.8 63.8h-63.4v5.3M165.8 74.4v2.6M208 66.5h-2.6v18.5M213.3 66.5h5.3M215.9 66.5v18.5M223.8 66.5h2.7v18.5M86.6 87.6h13.2M99.8 95.5h-42.3v10.6M99.8 92.9h-58.1v13.2M142 85h23.8M165.8 82.3v5.3M165.8 92.9v5.2"/>
<path d="M184.2 82.3v2.7M184.2 90.2v2.7M189.5 82.3h-13.2v13.2h-34.3M194.8 82.3h2.6M202.7 82.3h5.3M205.4 90.2v2.7M213.3 82.3h5.3M215.9 90.2v2.7M223.8 82.3h5.3M226.5 90.2v2.7M234.4 82.3h5.3M237 82.3v2.7"/>
<path d="M237 90.2v2.7M245 82.3h21.1M247.6 82.3v2.7M247.6 90.2v2.7M41.7 111.4v2.6M41.7 100.8h5.3M52.2 100.8h5.3M57.5 111.4v2.6M86.6 116.6h13.2M86.6 106.1h13.2M86.6 100.8h13.2M86.6 108.7h13.2"/>
<path d="M86.6 103.4h13.2M86.6 119.3h13.2M142 116.6h23.8M142 106.1h66v2.6M165.8 103.4v5.3M165.8 114v26.4M186.9 106.1v2.6M186.9 114v2.6M197.4 106.1v2.6M197.4 114v2.6M208 114v2.6M86.6 127.2h13.2"/>
<path d="M86.6 129.8h13.2M86.6 121.9h13.2M86.6 124.6h13.2M142 127.2h10.6v23.8h13.2M165.8 137.8h23.7M184.2 137.8v2.6M194.8 137.8h2.6M202.7 137.8h5.3M208 129.8h-2.6v10.6M213.3 137.8h5.3M213.3 129.8h5.3M215.9 129.8v10.6"/>
<path d="M223.8 137.8h5.3M223.8 129.8h2.7v10.6M234.4 137.8h5.3M237 137.8v2.6M245 137.8h21.1M247.6 137.8v2.6M165.8 145.7v7.9M165.8 158.9v2.6M184.2 145.7v2.6M205.4 145.7v2.6M215.9 145.7v2.6M226.5 145.7v2.6"/>
<path d="M237 145.7v2.6M247.6 145.7v2.6"/>
</g>
<g fill="#008000" stroke="#008000" stroke-width=".21">
<circle cx="165.8" cy="116.6" r=".53"/>
<circle cx="165.8" cy="137.8" r=".53"/>
<circle cx="184.2" cy="137.8" r=".53"/>
<circle cx="165.8" cy="151" r=".53"/>
<circle cx="165.8" cy="106.1" r=".53"/>
<circle cx="197.4" cy="106.1" r=".53"/>
<circle cx="186.9" cy="106.1" r=".53"/>
<circle cx="205.4" cy="137.8" r=".53"/>
<circle cx="215.9" cy="129.8" r=".53"/>
<circle cx="215.9" cy="137.8" r=".53"/>
<circle cx="226.5" cy="137.8" r=".53"/>
<circle cx="237" cy="137.8" r=".53"/>
<circle cx="247.6" cy="137.8" r=".53"/>
<circle cx="165.8" cy="95.5" r=".53"/>
<circle cx="184.2" cy="82.3" r=".53"/>
<circle cx="205.4" cy="82.3" r=".53"/>
<circle cx="215.9" cy="66.5" r=".53"/>
<circle cx="215.9" cy="82.3" r=".53"/>
<circle cx="226.5" cy="82.3" r=".53"/>
<circle cx="237" cy="82.3" r=".53"/>
<circle cx="247.6" cy="82.3" r=".53"/>
<circle cx="165.8" cy="85" r=".53"/>
<circle cx="41.7" cy="100.8" r=".53"/>
<circle cx="57.5" cy="100.8" r=".53"/>
<circle cx="31.1" cy="50.7" r=".53"/>
<circle cx="54.9" cy="66.5" r=".53"/>
<circle cx="73.4" cy="74.4" r=".53"/>
<circle cx="65.4" cy="74.4" r=".53"/>
</g>
<text font-size="7.5" fill="#800000" x="231.8" y="184">mbed-HDK</text>
<text font-size="3.7" fill="#800000" x="231.8" y="190.6">LoRa SX1276 Shield</text>
<g font-size="3.2" fill="#800000">
<text x="231.8" y="195.8">18/04/2018</text>
<text x="249.1" y="195.8">14:06</text>
<text x="231.8" y="201.1">2/2</text>
</g>
<g font-size="2.6" fill="#505050">
<text x="27.4" y="40.3">+3.3V</text>
<text x="147.3" y="50.6">RXTX_RF_MOD</text>
<text x="162.7" y="58.8">TP1</text>
<text x="47.2" y="70.2" transform="rotate(-90 47.2 70.2)">+3.3V</text>
<text x="65.4" y="71.8">+3.3V</text>
<text x="57.8" y="78.1" transform="rotate(-90 57.8 78.1)">+3.3V</text>
<text x="81.3" y="87.6">SX1276_NRST</text>
<text x="81.3" y="100.8">SPI_SCK</text>
<text x="81.3" y="103.4">SPI_MOSI</text>
<text x="81.3" y="106.1">SPI_MISO</text>
<text x="81.3" y="108.7">SX1276_NCS</text>
<text x="81.3" y="116.6">DIO0</text>
<text x="81.3" y="119.3">DIO1</text>
<text x="81.3" y="121.9">DIO2</text>
<text x="81.3" y="124.6">DIO3</text>
<text x="81.3" y="127.2">DIO4</text>
<text x="81.3" y="129.8">DIO5</text>
</g>
<g font-size="2.2" fill="#505050">
<text x="100.8" y="58.2">3</text>
<text x="100.8" y="55.6">2</text>
<text x="104.8" y="59.4">VBAT_ANA</text>
<text x="104.8" y="56.7">VR_ANA</text>
<text x="122.3" y="56.7">RXTX/RF_MOD</text>
<text x="139.7" y="55.6">20</text>
<text x="100.8" y="63.5">4</text>
<text x="104.8" y="64.6">VR_DIG</text>
<text x="99.6" y="66.1">14</text>
<text x="104.8" y="67.3">VBAT_DIG</text>
<text x="99.6" y="74">24</text>
<text x="104.8" y="75.2">VBAT_RF</text>
<text x="97.2" y="79.3">15*4</text>
<text x="104.8" y="80.5">GND</text>
<text x="269" y="82">RF</text>
<text x="276.4" y="83.1">RF</text>
<text x="100.8" y="87.2">7</text>
<text x="104.8" y="88.4">RESET</text>
<text x="130.1" y="85.8">RFI_LF</text>
<text x="139.7" y="84.6">1</text>
<text x="263.5" y="87.2">GND1*2</text>
<text x="276.4" y="88.4">GND</text>
<text x="100.8" y="92.5">5</text>
<text x="100.8" y="95.1">6</text>
<text x="104.8" y="93.7">XTA</text>
<text x="139.7" y="95.1">28</text>
<text x="99.6" y="100.4">16</text>
<text x="104.8" y="96.3">XTB</text>
<text x="104.8" y="101.6">SCK</text>
<text x="129.4" y="96.3">RFO_LF</text>
<text x="99.6" y="105.7">17</text>
<text x="99.6" y="103.1">18</text>
<text x="104.8" y="106.9">MISO</text>
<text x="104.8" y="104.2">MOSI</text>
<text x="130.5" y="106.9">VR_PA</text>
<text x="139.7" y="105.7">25</text>
<text x="99.6" y="108.3">19</text>
<text x="104.8" y="109.5">NSS</text>
<text x="100.8" y="116.3">8</text>
<text x="100.8" y="118.9">9</text>
<text x="104.8" y="117.4">DIO0</text>
<text x="129" y="117.4">RFO_HF</text>
<text x="139.7" y="116.3">22</text>
<text x="99.6" y="121.5">10</text>
<text x="99.6" y="124.2">11</text>
<text x="104.8" y="120.1">DIO1/DCLK</text>
<text x="104.8" y="122.7">DIO2/DATA</text>
<text x="104.8" y="125.3">DIO3</text>
<text x="99.6" y="126.8">12</text>
<text x="99.6" y="129.5">13</text>
<text x="104.8" y="128">DIO4</text>
<text x="104.8" y="130.6">DIO5</text>
<text x="129.7" y="128">RFI_HF</text>
<text x="139.7" y="126.8">21</text>
<text x="126.2" y="133.3">PA_BOOST</text>
<text x="139.7" y="132.1">27</text>
<text x="269" y="137.4">RF</text>
<text x="263.5" y="142.7">GND1*2</text>
<text x="276.4" y="138.5">RF</text>
<text x="276.4" y="143.8">GND</text>
</g>
</svg>
